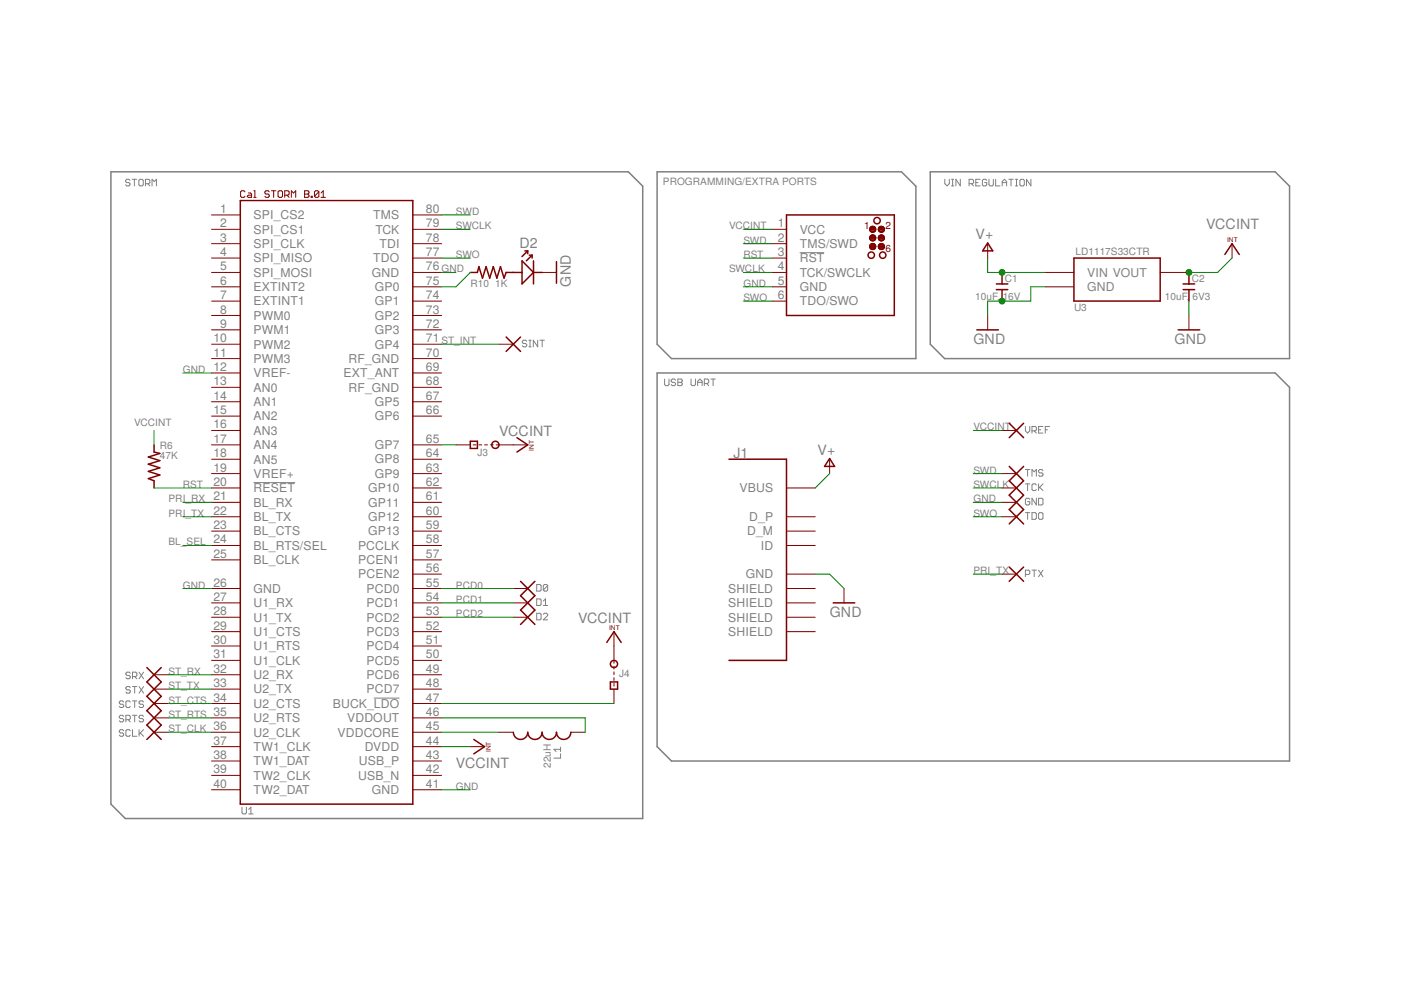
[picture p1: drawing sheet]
<svg xmlns="http://www.w3.org/2000/svg" width="297mm" height="210mm" viewBox="0 0 297 210" stroke-linecap="round" stroke-linejoin="round" font-family="sans-serif">
<path d="M23.5 36.4h109.7l3.1 3.1v134h-109.7l-3.1-3zM139.3 36.4h51.8l3.1 3.1v36.5h-51.8l-3.1-3zM197.2 36.4h73.2l3 3.1v36.5h-73.1l-3.1-3zM139.3 79.1h131.1l3 3v79.3h-131l-3.1-3.1z" fill="none" stroke="#808080" stroke-width=".32"/>
<g fill="none" stroke="#808080" stroke-width=".21">
<path d="M27.6 38.2l-.3-.2h-.4l-.3 .2 .3 .5h.4l.3 .2-.3 .5h-.4l-.3-.2M28 38h1M28.5 38v1.4M29.4 38.2l.3-.2h.4l.3 .2v1l-.3 .2h-.4l-.3-.2zM30.8 38.9h.7l.3-.2v-.5l-.3-.2h-.7v1.4M31.3 38.9l.5 .5M32.2 39.4v-1.4l.5 .5 .5-.5v1.4M200.3 38v.9l.5 .5 .5-.5v-.9M201.7 38h.5M201.7 39.4h.5M202 38v1.4M203.6 38v1.4l-.9-1.4v1.4"/>
<path d="M205.5 38.9h.7l.2-.2v-.5l-.2-.2h-.7v1.4M206 38.9l.4 .5M206.9 38.7h.4M207.8 38h-.9v1.4h.9M209.2 38.2l-.2-.2h-.5l-.2 .2v1l.2 .2h.5l.2-.2v-.5h-.5M209.7 38v1.2l.2 .2h.5l.2-.2v-1.2M211.1 38v1.4h.9M212.5 38.7h.9M212.5 39.4v-.9l.5-.5 .4 .5v.9M213.9 38h.9M214.4 38v1.4M215.3 38h.5"/>
<path d="M215.3 39.4h.5M215.5 38v1.4M216.5 38h.4l.3 .2v1l-.3 .2h-.4l-.3-.2v-1zM218.6 38v1.4l-1-1.4v1.4M169.5 53.6h5.3M111.7 72.4l-.3-.3h-.4l-.3 .5 .3 .2h.4l.3 .5-.3 .2h-.4l-.3-.2M112.1 72.1h.5M112.1 73.5h.5M112.4 72.1v1.4M114 72.1v1.4l-.9-1.4v1.4M114.5 72.1h.9M115 72.1v1.4"/>
<path d="M140.9 80.4v1.1l.2 .3h.5l.2-.3v-1.1M143.2 80.6l-.2-.2h-.5l-.2 .2 .2 .5h.5l.2 .2-.2 .5h-.5l-.2-.3M143.7 80.4h.7l.3 .2-.3 .5 .3 .4-.3 .3h-.7zM143.7 81.1h.7M146.5 80.4v1.1l.2 .3h.5l.2-.3v-1.1M147.9 81.1h1M147.9 81.8v-1l.5-.4 .5 .4v1M149.3 81.3h.7l.3-.2v-.5l-.3-.2h-.7v1.4M149.8 81.3l.5 .5M150.7 80.4h1M151.2 80.4v1.4M217.4 90.4v1l.5 .4 .4-.4v-1"/>
<path d="M217.4 99.5h.9M217.9 99.5v1.5M218.8 91.4h.7l.2-.3v-.4l-.2-.3h-.7v1.4M219.3 91.4l.4 .4M220.2 91.1h.5M221.1 90.4h-.9v1.4h.9M221.1 99.8l-.2-.3h-.5l-.2 .5 .2 .3h.5l.2 .4-.2 .3h-.5l-.2-.3M221.6 91.1h.5M222.5 90.4h-.9v1.4M53.7 102.3h8.9M217.4 102.6h.9M217.4 108.7h.9"/>
<path d="M217.9 102.6v1.4M217.9 108.7v1.4M218.3 105.9l-.2-.3h-.5l-.2 .3v.9l.2 .3h.5l.2-.3v-.4h-.4M218.8 101v-1.5l.5 .5 .4-.5v1.5M218.8 108.7h.7l.2 .2v1l-.2 .2h-.7zM219.7 102.8l-.2-.2h-.5l-.2 .2v1l.2 .2h.5l.2-.2M219.7 105.6v1.5l-.9-1.5v1.5M220.2 102.6v1.4M220.2 105.6h.7l.2 .3v.9l-.2 .3h-.7zM220.4 108.7h.5l.2 .2v1l-.2 .2h-.5l-.2-.2v-1zM220.4 103.3l.7 .7M221.1 102.6l-.9 .9"/>
<path d="M113.8 123.9h.7l.2 .3v.9l-.2 .2h-.7zM113.8 127h.7l.2 .2v.9l-.2 .3h-.7zM113.8 130h.7l.2 .3v.9l-.2 .2h-.7zM115.2 130.3l.2-.3h.5l.2 .3v.2l-.9 .9h.9M115.2 128.4h.9M115.2 127.4l.5-.4v1.4M116.1 124.2l-.9 .9M116.1 124.2v.9l-.2 .2h-.5l-.2-.2M116.1 124.2l-.2-.3h-.5l-.2 .3v.9M217.4 121.8h.7l.2-.2v-.5l-.2-.2h-.7v1.4M218.8 120.9h.9M219.3 120.9v1.4"/>
<path d="M220.2 120.9l.9 1.4M221.1 120.9l-.9 1.4M26.2 148.8l-.2-.2h-.5l-.2 .2 .2 .5h.5l.2 .2-.2 .5h-.5l-.2-.2M26.2 151.9l-.2-.2h-.5l-.2 .2 .2 .5h.5l.2 .2-.2 .5h-.5l-.2-.3M26.2 154.9l-.2-.2h-.5l-.2 .5 .2 .2h.5l.2 .5-.2 .2h-.5l-.2-.2M26.7 152.6h.7l.2-.2v-.5l-.2-.2h-.7v1.4M27.2 152.6l.4 .5M27.6 142.7l-.2-.2h-.5l-.2 .2 .2 .5h.5l.2 .2-.2 .5h-.5l-.2-.2M27.6 145.8l-.2-.2h-.5l-.2 .2 .2 .5h.5l.2 .2-.2 .5h-.5l-.2-.3M27.6 148.8l-.2-.2h-.5l-.2 .2v1l.2 .2h.5l.2-.2M27.6 154.9l-.2-.2h-.5l-.2 .2v1l.2 .2h.5l.2-.2M28.1 143.4h.7l.2-.2v-.5l-.2-.2h-.7v1.4"/>
<path d="M28.1 154.7v1.4h.9M28.1 145.6h.9M28.1 148.6h.9M28.1 151.7h.9M28.6 143.4l.4 .5M28.6 145.6v1.4M28.6 148.6v1.4M28.6 151.7v1.4M29.5 142.5l.9 1.4M29.5 145.6l.9 1.4M29.5 154.7v1.4M29.7 155.4l.7 .7"/>
<path d="M30.4 142.5l-.9 1.4M30.4 145.6l-.9 1.4M30.4 151.9l-.2-.2h-.5l-.2 .4 .2 .3h.5l.2 .4-.2 .3h-.5l-.2-.3M30.4 148.8l-.2-.2h-.5l-.2 .2 .2 .5h.5l.2 .2-.2 .5h-.5l-.2-.2M30.4 154.7l-.9 .9M79.3 148h5.4M118.9 159.8v.9h-1.5M118.9 158.4v.9M118.9 158.9h-1.5l.5 .4M51.3 171.2v1.1l.2 .3h.5l.2-.3v-1.1M52.7 172.6h1M52.7 171.6l.5-.4v1.4"/>
</g>
<g fill="none" stroke="#800000" stroke-width=".21">
<path d="M44.9 45.6h6M44.9 48.6h6M44.9 51.7h6M44.9 54.7h6M44.9 57.8h6M51.9 40.7l-.2-.3h-.5l-.2 .3v.9l.2 .2h.5l.2-.2M52.6 40.9h.5l.2 .2v.7h-.7l-.2-.2 .2-.2h.7M53.8 40.4h.2v1.4M53.8 41.8h.5M57.1 40.7l-.2-.3h-.5l-.2 .5 .2 .2h.5l.2 .5-.2 .2h-.5l-.2-.2M57.6 40.4h.9M58 40.4v1.4"/>
<path d="M58.9 40.7l.3-.3h.5l.2 .3v.9l-.2 .2h-.5l-.3-.2zM60.4 41.4h.7l.2-.3v-.4l-.2-.3h-.7v1.4M60.8 41.4l.5 .4M61.8 41.8v-1.4l.4 .5 .5-.5v1.4M64.6 40.4h.7l.2 .3-.2 .4 .2 .5-.2 .2h-.7zM64.6 41.1h.7M66 41.6h.2v.2h-.2zM67.6 40.7l-.2-.3h-.5l-.2 .3v.9M67.6 40.7v.9l-.2 .2h-.5l-.2-.2M67.6 40.7l-.9 .9M68.1 41.8h.9M68.1 40.9l.4-.5v1.4"/>
<path d="M87.5 45.6h6.1M87.5 48.6h6.1M87.5 51.7h6.1M87.5 54.7h6.1M87.5 57.8h6.1M114.9 57.8h3.1M163.7 48.6h3.1M163.7 51.7h3.1M163.7 54.7h3.1M163.7 57.8h3.1M209.4 51.7v3M221.6 57.8h6.1"/>
<path d="M246 57.8h6.1M261.2 51.7v3M44.9 60.8h6M44.9 63.8h6M44.9 66.9h6M44.9 69.9h6M44.9 73h6M44.9 76h6M44.9 79.1h6M87.5 60.8h6.1M87.5 63.8h6.1M87.5 66.9h6.1"/>
<path d="M87.5 69.9h6.1M87.5 73h6.1M87.5 76h6.1M87.5 79.1h6.1M105.8 73h3M163.7 60.8h3.1M163.7 63.8h3.1M209.4 66.9v3M221.6 60.8h6.1M252.1 66.9v3M44.9 82.1h6M44.9 85.2h6"/>
<path d="M44.9 88.2h6M44.9 91.3h6M44.9 94.3h6M44.9 97.4h6M87.5 82.1h6.1M87.5 85.2h6.1M87.5 88.2h6.1M87.5 94.3h6.1M87.5 97.4h6.1M96.7 94.3h3M100.3 94.3h.6M101.5 94.3h.7"/>
<path d="M102.7 94.3h.7M104 94.3h.6M105.2 94.3h6.7M175.9 97.4v3M212.4 91.3h3.1M44.9 100.4h6M44.9 103.5h6M44.9 106.5h6M44.9 109.6h6M44.9 112.6h6M44.9 115.7h6M44.9 118.7h6"/>
<path d="M87.5 100.4h6.1M87.5 103.5h6.1M87.5 106.5h6.1M87.5 109.6h6.1M87.5 112.6h6.1M87.5 115.7h6.1M87.5 118.7h6.1M166.8 103.5h6M166.8 109.6h6M166.8 112.6h6M166.8 115.7h6M212.4 100.4h3.1"/>
<path d="M212.4 103.5h3.1M212.4 106.5h3.1M212.4 109.6h3.1M44.9 124.8h6M44.9 127.8h6M44.9 130.9h6M44.9 133.9h6M44.9 137h6M87.5 124.8h6.1M87.5 127.8h6.1M87.5 130.9h6.1M87.5 133.9h6.1"/>
<path d="M87.5 137h6.1M87.5 121.7h6.1M108.8 124.8h3.1M108.8 127.8h3.1M108.8 130.9h3.1M130.2 133.9v6.7M166.8 124.8h6M166.8 127.8h6M166.8 130.9h6M166.8 133.9h6M166.8 121.7h6M178.9 124.8v3"/>
<path d="M212.4 121.7h3.1M32.7 143.1h3M32.7 146.1h3M32.7 149.2h3M32.7 152.2h3M32.7 155.3h3M44.9 140h6M44.9 143.1h6M44.9 146.1h6M44.9 149.2h6M44.9 152.2h6M44.9 155.3h6"/>
<path d="M44.9 158.3h6M87.5 140h6.1M87.5 143.1h6.1M87.5 146.1h6.1M87.5 149.2h6.1M87.5 152.2h6.1M87.5 155.3h6.1M87.5 158.3h6.1M99.7 158.3h3M105.8 155.3h3M121 155.3h3.1M130.2 141.2v.7"/>
<path d="M130.2 142.5v.6M130.2 143.7v.6M130.2 144.9v.6M130.2 146.1v3.1M44.9 161.4h6M44.9 164.4h6M44.9 167.4h6M87.5 161.4h6.1M87.5 164.4h6.1M87.5 167.4h6.1"/>
</g>
<g fill="none" stroke="#800000" stroke-width=".32">
<path d="M50.9 42.5h36.6v128h-36.6zM99.7 57.8h1.5l.3-1.3 .8 2.5 .8-2.5 .7 2.5 .8-2.5 .7 2.5 .8-2.5 .8 2.5 .4-1.2h3.4M110.7 55.3l2.4 2.5-2.4 2.4zM111.3 53.2h.6M111.9 53.2l-1.2 1.2M111.9 53.2v.6M112.2 54.1h.6M112.8 54.1l-1.2 1.2M112.8 54.1v.6M113.1 55.3v4.9M113.1 57.8h1.8M118 55.5v4.5"/>
<path d="M166.8 45.6h22.8v21.3h-22.8zM184.4 48.7h1.2M184.4 50.4h1.2M184.4 52.3l.1 .2M184.4 52.3h1.2M184.4 48.5h1.2M184.4 48.5l.2 .5M184.4 48.5a.61 .61 0 0 1 .6-.5 .61 .61 0 0 1 .6 .5M184.4 50.6h1.2M184.5 52l-.1 .3M184.5 52.5l.3 .3M184.5 52.5h1.1"/>
<path d="M184.5 52h1.1M184.6 49h.9M184.6 49l.4 .2 .5-.2M184.6 50.1h.9M184.6 48.2h.8M184.6 50.9h.8M184.8 51.7l-.3 .3M184.8 51.7a.59 .59 0 0 1 .8 .3M184.8 52.8h.5M184.8 51.7h.5M185.6 52v.5M185.6 52.5a.59 .59 0 0 1-.8 .3"/>
<path d="M185.6 48.5l-.1 .5M186.2 52.3h1.3M186.2 52.3l.1 .2M186.3 48.7h1.2M186.3 50.4h1.2M186.3 48.5h1.2M186.3 50.6h1.1M186.3 52.5a.59 .59 0 0 0 .8 .3M186.3 52.5h1.1M186.3 52h1.1M186.3 52l-.1 .3M186.4 49h.9"/>
<path d="M186.4 50.1h.9M186.4 48.2h.9M186.5 50.9h.8M186.6 52.8h.5M186.6 51.7h.5M187.1 51.7a.59 .59 0 0 0-.8 .3M187.1 51.7l.3 .3M187.4 52l.1 .3M187.4 52.5l-.3 .3M187.5 48.5a.61 .61 0 0 0-.9-.4 .61 .61 0 0 0-.2 .9 .61 .61 0 0 0 .9 0M187.5 48.5l-.2 .5M187.5 52.3l-.1 .2"/>
<path d="M209.4 51.5l1.1 1.7h-2.2zM212.4 57.8v2.4M227.7 54.7h18.3v9.1h-18.3zM252.1 57.8v2.4M259.7 54l1.5-2.3 1.5 2.3M107.3 71.5l3.1 3M110.4 71.5l-3.1 3M207.1 69.9h4.6M211.2 61.4h2.5M211.2 60.2h2.5M212.4 61.4v2.4M249.8 69.9h4.6"/>
<path d="M250.8 61.4h2.5M250.8 60.2h2.5M252.1 61.4v2.4M32.7 94.3v1.5l1.2 .3-2.4 .8 2.4 .8-2.4 .7 2.4 .8-2.4 .7 2.4 .8-2.4 .8 1.2 .4v1.6M99.7 93.6h1.5v1.5h-1.5zM109.6 92.8l2.3 1.5-2.3 1.5M154.6 97.4h12.2v42.6h-12.2M175.9 97.2l1.1 1.7h-2.2zM214 89.7l3 3.1M214 98.9l3 3-3 3.1 3 3-3 3.1M217 89.7l-3 3.1M217 98.9l-3 3 3 3.1-3 3 3 3.1"/>
<path d="M110.4 123.3l3 3-3 3 3 3.1M113.4 123.3l-3 3 3 3-3 3.1M128.7 136.2l1.5-2.3 1.5 2.3M176.7 127.8h4.5M214 120.2l1.5 1.5M215.5 121.7l-1.5 1.6M215.5 121.7l1.5 1.6M217 120.2l-1.5 1.5M31.1 141.5l3.1 3.1-3.1 3 3.1 3.1-3.1 3 3.1 3.1M34.2 141.5l-3.1 3.1 3.1 3-3.1 3.1 3.1 3-3.1 3.1M100.5 156.8l2.2 1.5-2.2 1.5M108.8 155.3a1.52 1.52 0 0 0 1.6 1.5 1.52 1.52 0 0 0 1.5-1.5 1.52 1.52 0 0 0 1.5 1.5 1.52 1.52 0 0 0 1.5-1.5 1.52 1.52 0 0 0 1.6 1.5 1.52 1.52 0 0 0 1.5-1.5 1.52 1.52 0 0 0 1.5 1.5 1.52 1.52 0 0 0 1.5-1.5"/>
<path d="M129.4 144.6h1.5v1.5h-1.5z"/>
<circle cx="184.7" cy="54.1" r=".68"/>
<circle cx="185" cy="50.4" r=".61"/>
<circle cx="185.9" cy="46.8" r=".68"/>
<circle cx="186.9" cy="50.4" r=".61"/>
<circle cx="187.2" cy="54.1" r=".68"/>
<circle cx="105" cy="94.3" r=".76"/>
<circle cx="130.2" cy="140.8" r=".76"/>
</g>
<g fill="none" stroke="#008000" stroke-width=".21">
<path d="M93.6 57.8h3.1M93.6 48.6h6.1M93.6 54.7h6.1M93.6 45.6h6.1M99.7 57.8l-3 3h-3.1M157.6 57.8h6.1M157.6 48.6h6.1M157.6 54.7h6.1M157.6 51.7h6.1M209.4 54.7v3.1h12.2M261.2 54.7l-3 3.1h-6.1M38.8 79.1h6.1"/>
<path d="M93.6 73h12.2M157.6 60.8h6.1M157.6 63.8h6.1M221.6 60.8h-3.1v3h-9.1v3.1M252.1 63.8v3.1M32.7 91.3v3M93.6 94.3h3.1M206.4 91.3h6M32.7 103.5h12.2M38.8 106.5h6.1M38.8 109.6h6.1M38.8 115.7h6.1"/>
<path d="M175.9 100.4l-3.1 3.1M206.4 106.5h6M206.4 109.6h6M206.4 103.5h6M206.4 100.4h6M38.8 124.8h6.1M93.6 124.8h15.2M93.6 127.8h15.2M93.6 130.9h15.2M172.8 121.7h3.1l3 3.1M206.4 121.7h6M35.7 143.1h9.2"/>
<path d="M35.7 146.1h9.2M35.7 149.2h9.2M35.7 152.2h9.2M35.7 155.3h9.2M93.6 158.3h6.1M93.6 149.2h36.6M93.6 152.2h30.5v3.1M93.6 155.3h12.2M93.6 167.4h6.1"/>
</g>
<g fill="#008000" stroke="#008000" stroke-width=".21">
<circle cx="212.4" cy="63.8" r=".61"/>
<circle cx="252.1" cy="57.8" r=".61"/>
<circle cx="212.4" cy="57.8" r=".61"/>
</g>
<g font-size="3" fill="#808080">
<text x="110.2" y="52.6">D2</text>
<text x="206.8" y="50.8">V+</text>
<text x="255.7" y="48.6">VCCINT</text>
<text x="121" y="60.8" transform="rotate(-90 121 60.8)">GND</text>
<text x="206.4" y="73">GND</text>
<text x="249" y="73">GND</text>
<text x="105.8" y="92.5">VCCINT</text>
<text x="155.5" y="97.1">J1</text>
<text x="173.3" y="96.5">V+</text>
<text x="175.9" y="130.9">GND</text>
<text x="122.6" y="132.1">VCCINT</text>
<text x="96.7" y="162.9">VCCINT</text>
</g>
<g font-size="2.6" fill="#808080">
<text x="46.7" y="45.1">1</text>
<text x="53.8" y="46.5">SPI_CS2</text>
<text x="79.1" y="46.5">TMS</text>
<text x="90.3" y="45.1">80</text>
<text x="46.7" y="48.2">2</text>
<text x="46.7" y="51.2">3</text>
<text x="53.8" y="49.5">SPI_CS1</text>
<text x="53.8" y="52.6">SPI_CLK</text>
<text x="79.6" y="49.5">TCK</text>
<text x="80.4" y="52.6">TDI</text>
<text x="90.3" y="51.2">78</text>
<text x="90.3" y="48.2">79</text>
<text x="164.9" y="48.2">1</text>
<text x="164.9" y="51.2">2</text>
<text x="169.6" y="49.5">VCC</text>
<text x="169.6" y="52.6">TMS/SWD</text>
<text x="46.7" y="54.3">4</text>
<text x="46.7" y="57.3">5</text>
<text x="53.8" y="55.6">SPI_MISO</text>
<text x="53.8" y="58.7">SPI_MOSI</text>
<text x="78.9" y="58.7">GND</text>
<text x="79.1" y="55.6">TDO</text>
<text x="90.3" y="57.3">76</text>
<text x="90.3" y="54.3">77</text>
<text x="164.9" y="54.3">3</text>
<text x="164.9" y="57.3">4</text>
<text x="169.6" y="55.6">RST</text>
<text x="169.6" y="58.7">TCK/SWCLK</text>
<text x="230.5" y="58.7">VIN VOUT</text>
<text x="46.7" y="60.4">6</text>
<text x="46.7" y="63.4">7</text>
<text x="53.8" y="61.7">EXTINT2</text>
<text x="53.8" y="64.8">EXTINT1</text>
<text x="79.5" y="64.8">GP1</text>
<text x="79.5" y="61.7">GP0</text>
<text x="90.3" y="63.4">74</text>
<text x="90.3" y="60.4">75</text>
<text x="164.9" y="60.4">5</text>
<text x="164.9" y="63.4">6</text>
<text x="169.6" y="61.7">GND</text>
<text x="169.6" y="64.8">TDO/SWO</text>
<text x="230.5" y="61.7">GND</text>
<text x="46.7" y="66.5">8</text>
<text x="46.7" y="69.5">9</text>
<text x="53.8" y="67.8">PWM0</text>
<text x="53.8" y="70.9">PWM1</text>
<text x="79.5" y="70.8">GP3</text>
<text x="79.5" y="67.8">GP2</text>
<text x="90.3" y="69.5">72</text>
<text x="90.3" y="66.5">73</text>
<text x="45.3" y="72.6">10</text>
<text x="45.3" y="75.6">11</text>
<text x="53.8" y="73.9">PWM2</text>
<text x="53.8" y="77">PWM3</text>
<text x="73.9" y="76.9">RF_GND</text>
<text x="79.5" y="73.9">GP4</text>
<text x="90.3" y="75.6">70</text>
<text x="90.3" y="72.6">71</text>
<text x="45.3" y="78.7">12</text>
<text x="45.3" y="81.7">13</text>
<text x="53.8" y="80">VREF-</text>
<text x="53.8" y="83">AN0</text>
<text x="72.9" y="80">EXT_ANT</text>
<text x="73.9" y="83">RF_GND</text>
<text x="90.3" y="81.7">68</text>
<text x="90.3" y="78.7">69</text>
<text x="45.3" y="84.8">14</text>
<text x="45.3" y="87.8">15</text>
<text x="53.8" y="86.1">AN1</text>
<text x="53.8" y="89.1">AN2</text>
<text x="79.5" y="89.1">GP6</text>
<text x="79.5" y="86.1">GP5</text>
<text x="90.3" y="87.8">66</text>
<text x="90.3" y="84.8">67</text>
<text x="45.3" y="90.8">16</text>
<text x="45.3" y="93.9">17</text>
<text x="53.8" y="92.2">AN3</text>
<text x="53.8" y="95.2">AN4</text>
<text x="79.5" y="95.2">GP7</text>
<text x="90.3" y="93.9">65</text>
<text x="45.3" y="96.9">18</text>
<text x="45.3" y="100">19</text>
<text x="53.8" y="98.3">AN5</text>
<text x="53.8" y="101.3">VREF+</text>
<text x="79.5" y="101.3">GP9</text>
<text x="79.5" y="98.3">GP8</text>
<text x="90.3" y="100">63</text>
<text x="90.3" y="96.9">64</text>
<text x="45.3" y="103">20</text>
<text x="45.3" y="106.1">21</text>
<text x="53.8" y="104.4">RESET</text>
<text x="53.8" y="107.4">BL_RX</text>
<text x="78" y="107.4">GP11</text>
<text x="78" y="104.4">GP10</text>
<text x="90.3" y="106.1">61</text>
<text x="90.3" y="103">62</text>
<text x="156.8" y="104.4">VBUS</text>
<text x="45.3" y="109.1">22</text>
<text x="45.3" y="112.2">23</text>
<text x="53.8" y="110.5">BL_TX</text>
<text x="53.8" y="113.5">BL_CTS</text>
<text x="78" y="113.5">GP13</text>
<text x="78" y="110.5">GP12</text>
<text x="90.3" y="112.2">59</text>
<text x="90.3" y="109.1">60</text>
<text x="158.4" y="113.5">D_M</text>
<text x="158.9" y="110.5">D_P</text>
<text x="45.3" y="115.2">24</text>
<text x="45.3" y="118.3">25</text>
<text x="53.8" y="116.6">BL_RTS/SEL</text>
<text x="53.8" y="119.6">BL_CLK</text>
<text x="75.9" y="116.6">PCCLK</text>
<text x="75.9" y="119.6">PCEN1</text>
<text x="90.3" y="118.3">57</text>
<text x="90.3" y="115.2">58</text>
<text x="161.3" y="116.6">ID</text>
<text x="45.3" y="124.4">26</text>
<text x="53.8" y="125.7">GND</text>
<text x="75.9" y="122.6">PCEN2</text>
<text x="77.7" y="125.7">PCD0</text>
<text x="90.3" y="124.4">55</text>
<text x="90.3" y="121.3">56</text>
<text x="154.4" y="125.7">SHIELD</text>
<text x="158.1" y="122.6">GND</text>
<text x="45.3" y="127.4">27</text>
<text x="45.3" y="130.5">28</text>
<text x="53.8" y="128.7">U1_RX</text>
<text x="53.8" y="131.8">U1_TX</text>
<text x="77.7" y="131.8">PCD2</text>
<text x="77.7" y="128.7">PCD1</text>
<text x="90.3" y="130.5">53</text>
<text x="90.3" y="127.4">54</text>
<text x="154.4" y="128.7">SHIELD</text>
<text x="154.4" y="131.8">SHIELD</text>
<text x="45.3" y="133.5">29</text>
<text x="45.3" y="136.5">30</text>
<text x="53.8" y="134.8">U1_CTS</text>
<text x="53.8" y="137.9">U1_RTS</text>
<text x="77.7" y="137.9">PCD4</text>
<text x="77.7" y="134.8">PCD3</text>
<text x="90.3" y="136.5">51</text>
<text x="90.3" y="133.5">52</text>
<text x="154.4" y="134.8">SHIELD</text>
<text x="45.3" y="139.6">31</text>
<text x="45.3" y="142.6">32</text>
<text x="53.8" y="140.9">U1_CLK</text>
<text x="53.8" y="144">U2_RX</text>
<text x="77.7" y="144">PCD6</text>
<text x="77.7" y="140.9">PCD5</text>
<text x="90.3" y="142.6">49</text>
<text x="90.3" y="139.6">50</text>
<text x="45.3" y="145.7">33</text>
<text x="45.3" y="148.7">34</text>
<text x="53.8" y="147">U2_TX</text>
<text x="77.7" y="147">PCD7</text>
<text x="90.3" y="148.7">47</text>
<text x="90.3" y="145.7">48</text>
<text x="45.3" y="151.8">35</text>
<text x="45.3" y="154.8">36</text>
<text x="53.8" y="150.1">U2_CTS</text>
<text x="53.8" y="153.1">U2_RTS</text>
<text x="70.5" y="150.1">BUCK_LDO</text>
<text x="73.6" y="153.1">VDDOUT</text>
<text x="90.3" y="154.8">45</text>
<text x="90.3" y="151.8">46</text>
<text x="45.3" y="157.9">37</text>
<text x="45.3" y="160.9">38</text>
<text x="53.8" y="156.2">U2_CLK</text>
<text x="53.8" y="159.2">TW1_CLK</text>
<text x="71.6" y="156.2">VDDCORE</text>
<text x="77.4" y="159.2">DVDD</text>
<text x="90.3" y="160.9">43</text>
<text x="90.3" y="157.9">44</text>
<text x="45.3" y="164">39</text>
<text x="45.3" y="167">40</text>
<text x="53.8" y="162.3">TW1_DAT</text>
<text x="53.8" y="165.3">TW2_CLK</text>
<text x="75.9" y="165.3">USB_N</text>
<text x="76.1" y="162.3">USB_P</text>
<text x="90.3" y="167">41</text>
<text x="90.3" y="164">42</text>
<text x="53.8" y="168.4">TW2_DAT</text>
<text x="78.9" y="168.3">GND</text>
</g>
<g font-size="2.1" fill="#808080">
<text x="140.6" y="39.2">PROGRAMMING/EXTRA PORTS</text>
<text x="96.7" y="45.6">SWD</text>
<text x="96.7" y="48.6">SWCLK</text>
<text x="154.6" y="48.6">VCCINT</text>
<text x="157.6" y="51.7">SWD</text>
<text x="93.6" y="57.8">GND</text>
<text x="96.7" y="54.7">SWO</text>
<text x="154.6" y="57.8">SWCLK</text>
<text x="157.6" y="54.7">RST</text>
<text x="213.1" y="59.9">C1</text>
<text x="228" y="54.1">LD1117S33CTR</text>
<text x="252.7" y="59.9">C2</text>
<text x="99.7" y="60.8">R10</text>
<text x="105" y="60.8">1K</text>
<text x="157.6" y="60.8">GND</text>
<text x="157.6" y="63.8">SWO</text>
<text x="206.7" y="63.5">10uF,</text>
<text x="212.6" y="63.5">16V</text>
<text x="227.7" y="66">U3</text>
<text x="247" y="63.5">10uF,</text>
<text x="252.8" y="63.5">6V3</text>
<text x="93.6" y="73">ST_INT</text>
<text x="38.8" y="79.1">GND</text>
<text x="28.4" y="90.4">VCCINT</text>
<text x="33.9" y="95.2">R6</text>
<text x="206.4" y="91.3">VCCINT</text>
<text x="33.9" y="97.4">47K</text>
<text x="101.2" y="96.6">J3</text>
<text x="206.4" y="100.4">SWD</text>
<text x="35.7" y="106.5">PRI_RX</text>
<text x="38.8" y="103.5">RST</text>
<text x="206.4" y="106.5">GND</text>
<text x="206.4" y="103.5">SWCLK</text>
<text x="35.7" y="109.6">PRI_TX</text>
<text x="206.4" y="109.6">SWO</text>
<text x="35.7" y="115.6">BL_SEL</text>
<text x="38.8" y="124.8">GND</text>
<text x="96.7" y="124.8">PCD0</text>
<text x="206.4" y="121.7">PRI_TX</text>
<text x="96.7" y="127.8">PCD1</text>
<text x="96.7" y="130.9">PCD2</text>
<text x="35.7" y="143.1">ST_RX</text>
<text x="131.3" y="143.5">J4</text>
<text x="35.7" y="146.1">ST_TX</text>
<text x="35.7" y="149.2">ST_CTS</text>
<text x="35.7" y="152.2">ST_RTS</text>
<text x="35.7" y="155.3">ST_CLK</text>
<text x="96.7" y="167.4">GND</text>
<text x="116.8" y="162.8" transform="rotate(-90 116.8 162.8)">22uH</text>
</g>
<g font-size="2.1" fill="#800000">
<text x="183.2" y="48.6">1</text>
<text x="187.8" y="48.6">2</text>
<text x="187.8" y="53.5">6</text>
</g>
<g font-size="1.4" fill="#800000">
<text x="260.2" y="51.4">INT</text>
<text x="113.2" y="95.5" transform="rotate(-90 113.2 95.5)">INT</text>
<text x="129.1" y="133.6">INT</text>
<text x="104" y="159.5" transform="rotate(-90 104 159.5)">INT</text>
</g>
</svg>
